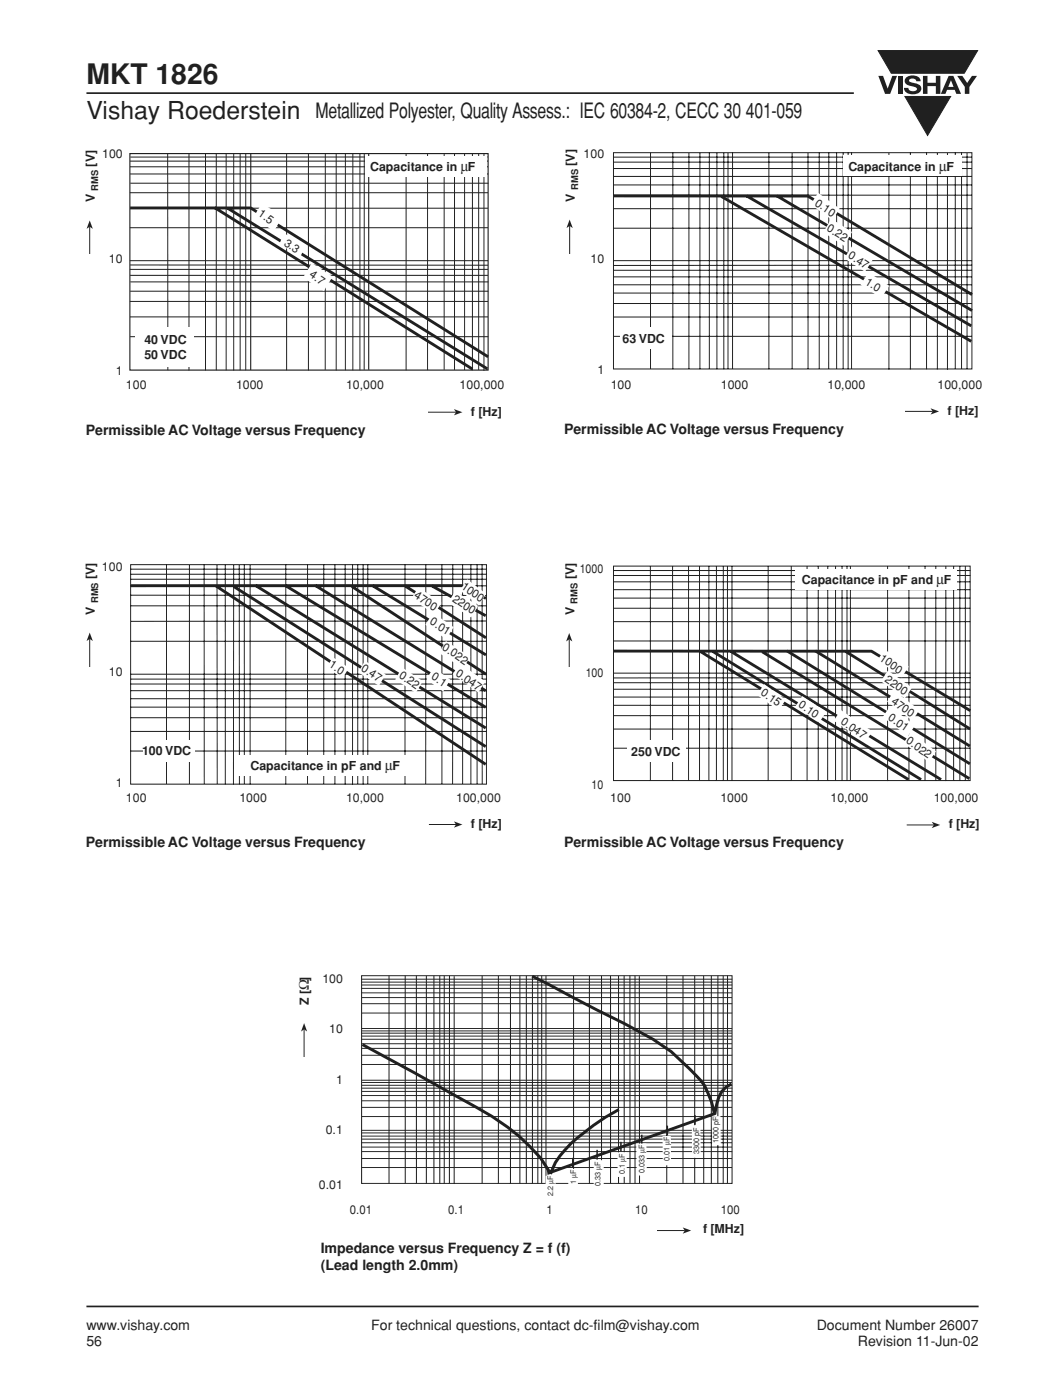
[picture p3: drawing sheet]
<svg xmlns="http://www.w3.org/2000/svg" width="210mm" height="279mm" viewBox="0 0 210 279" stroke-linecap="round" stroke-linejoin="round" font-family="sans-serif">
<path d="M17.2 18.6h153.2M17.2 260.7h178.1" fill="none" stroke="#231f20" stroke-width=".34"/>
<g fill="#231f20">
<path d="M175.3 15.1h.9l.9 2.6 .9-2.6h1l-1.4 3.6h-1z"/>
<path d="M179.1 15.1h.9v3.6h-.9z"/>
<path d="M180.8 15.4a2.07 2.07 0 0 1 2.8 .4l.1 .4h-.9a.78 .78 0 0 0-.7-.5 .78 .78 0 0 0-.7 .4l.2 .3 1 .2a1.08 1.08 0 0 1 1.2 1 1.08 1.08 0 0 1-1.1 1.2 1.71 1.71 0 0 1-2.3-1.3h.8a.95 .95 0 0 0 .8 .7 .95 .95 0 0 0 1-.4 1.29 1.29 0 0 0-1.3-.6 1.03 1.03 0 0 1-1-.6 1.03 1.03 0 0 1 .1-1.2z"/>
<path d="M184.2 15.1h.9v1.4h1.6v-1.4h.9v3.6h-.9v-1.5h-1.6v1.5h-.9z"/>
<path d="M191 15.1h1l1 1.5 .9-1.5h1l-1.5 2.3v1.3h-.9v-1.4z"/>
<path d="M175.2 10.1h19.9l-2.7 4.5h-14.6z"/>
<path d="M189.3 15.1h.9l1.6 3.6h-1l-.3-.8h-1.5l-.4 .8h-.9zM189.7 16l-.5 1.3h1.1z"/>
</g>
<path d="M175.2 10.1h19.9l-2.7 4.5h-14.6z" fill="none" stroke="#231f20" stroke-width=".2"/>
<path d="M180.6 19.3h9.1l-4.6 7.7z" fill="#231f20"/>
<g fill="none" stroke="#231f20" stroke-width=".2">
<path d="M180.6 19.3h9.1l-4.6 7.7zM72.1 194.7h74v41.5h-74zM72.1 196h74M72.1 197.3h74M72.1 198.1h74M72.2 195.4h73.9M72.2 196.6h73.9M72.2 199.1h73.8M77.6 194.7v41.4M80.8 194.7l.1 41.5M83.1 194.7v41.5M85.1 194.7v41.5"/>
<path d="M86.6 194.7v41.5M87.7 194.7v41.5M88.6 194.7v41.5M89.7 194.7v41.5M90.6 194.8v41.5M96.2 194.7v41.5M99.4 194.7v41.5M101.9 194.7v41.5M103.7 194.7v41.5M105 194.7v41.5M106.2 194.7v41.5M107.3 194.7v41.5"/>
<path d="M108.1 194.7v41.5M108.9 194.7v41.5M114.4 194.7v41.5M117.6 194.7v41.5M120 194.7v41.5M121.8 194.7v41.5M123.4 194.7v41.5M124.5 194.7l.1 41.4M125.7 194.7v41.4M126.7 194.7v41.5M127.6 194.8v41.3M133 194.7v41.5"/>
<path d="M136.3 194.7v41.5M138.6 194.7v41.5M140.4 194.7v41.4M141.9 194.7v41.5M143.2 194.7v41.4M144.3 194.7v41.5M145.2 194.7l-.1 41.5M60.7 205.4v5.5M72.1 209.2h73.9M72.1 205.7h74M72.1 206.2h74M72.1 206.8h74"/>
<path d="M72.1 208.3h74M72.1 207.4h74M72.2 205.3h73.9M72.2 219.7h73.9M72.2 215.6h73.9M72.2 216.6h73.9M72.2 210.6h73.9M72.2 212.4h73.9M72.2 200.3h73.9M72.2 202.2h73.9M72.2 217.2h73.9M72.2 218.6h73.9"/>
<path d="M72.2 217.8h73.9M72.3 216h73.7M72.1 221h74M72.1 226.1h74M72.1 225.6h74M72.1 226.7h74M72.1 227.3h74M72.1 228.9h74M72.1 228.1h74M72.1 231.2h74M72.1 233h74M72.2 229.8h73.9"/>
<path d="M72.2 222.8h73.9"/>
</g>
<path d="M114.3 231.1v1.9M119.1 229.5v1.9M123.9 227.9v1.9M128.1 226.5v1.9M133.1 224.6v2M138.7 222.5v2" fill="none" stroke="#231f20" stroke-width=".3"/>
<path d="M106.2 194.8l18.5 9.5 5.6 3.1 3.6 2.5a41.5 41.5 0 0 1 6.7 6.7l1.3 3.2 .7 2.6M72.3 208.5l22.8 12.5a43.9 43.9 0 0 1 12.8 10.1l1.5 2.4 .1 .6 33.1-11.9a13.3 13.3 0 0 1 1.4-4.3l.9-.9 1-.7M123.5 221.4a37.5 37.5 0 0 0-11.8 9.3l-.9 1.3-1 2.3" fill="none" stroke="#231f20" stroke-width=".6"/>
<g fill="#fff" stroke="#fff" stroke-width=".3">
<path d="M109 234.8h1.7v2.1h-1.7z"/>
<path d="M113.5 233.4h1.7v3.9h-1.7z"/>
<path d="M118.6 231.7h1.7v4.7h-1.7z"/>
<path d="M123.4 230.1h1.5v4.6h-1.5z"/>
<path d="M127.1 228.4h1.7l.1 6-1.7 .1z"/>
<path d="M132.3 226.9h1.4l.1 5.5h-1.4z"/>
<path d="M138.2 224.7h1.4l.1 6.2h-1.4z"/>
<path d="M142.2 222.9h1.4l.1 5.5h-1.5z"/>
</g>
<path d="M60.7 204.2l.6 1.7-.6-.5-.6 .5z" fill-rule="evenodd" fill="#231f20"/>
<path d="M131.2 245.6h5.4" fill="none" stroke="#231f20" stroke-width=".2"/>
<path d="M136.2 245l1.7 .6-1.7 .6 .4-.6z" fill-rule="evenodd" fill="#231f20"/>
<g fill="none" stroke="#231f20" stroke-width=".2">
<path d="M26.1 118.8h70.9M26.1 112.7h71v43.8h-71zM26.1 113.6h71M26.1 114.6h71M26.1 115.6h71M26.1 116.9h71M33.2 112.7v43.8M37.8 112.8v43.6M40.7 112.7l.1 43.7M43.3 112.8v43.6M44.9 112.7l.1 43.8M46.6 112.8v43.7"/>
<path d="M47.7 112.8l.1 43.7M48.7 112.7l.1 43.7M49.9 112.8v43.7M57 112.7v43.8M61.4 112.7v43.7M64.6 112.7v43.7M66.8 112.7v43.8M68.9 112.7v43.8M70.3 112.7v43.8M71.4 112.7v43.7M72.5 112.7v43.8M73.4 112.7v43.8"/>
<path d="M80.8 112.7v43.8M85 112.7l-.1 43.7M88.2 112.7v43.8M90.3 112.7v43.7M92.3 112.7v43.7M94 112.7v43.7M95.2 112.7v43.8M96.2 112.7v43.7M26.1 120.9h71M26.1 128h71M26.1 134.6h71M26.1 136.5h71"/>
<path d="M26.1 137.8h71M26.1 139.4h71M26.1 135.5h71M97 123.9l-70.9 .1M26.1 141.1h71M26.1 143.2h71M26.1 146h71M26.1 149.9h71"/>
</g>
<path d="M26.1 116.9h66.1l4.8 2.5M43.1 117l53.8 35.5M46.6 117l50.3 32M51 116.9l45.9 28.4M57 116.9l39.9 24.3M63 116.9l33.9 21M70.2 117l26.8 17.6M74.4 116.9l22.6 13.8M80.9 117l16.1 10.3M86.2 117l10.7 5.9" fill="none" stroke="#231f20" stroke-width=".57"/>
<path d="M93.3 115.8l3.5 2.8-1.3 2-3.5-2.8z" fill="#fff" stroke="#fff" stroke-width=".29"/>
<g fill="#fff" stroke="#fff" stroke-width=".38">
<path d="M83.5 117.5l4.3 2.9-1.2 1.9-4.3-2.9z"/>
<path d="M86.4 122.6l3.9 2.6-1.3 2.1-3.9-2.7z"/>
<path d="M89 128.2l4.6 2.9-1.2 2-4.6-2.9z"/>
<path d="M91.8 132.6l4.8 3.4-1.2 1.9-4.8-3.4z"/>
<path d="M86.6 133.5l3 2.2-1.2 2-3.1-2.2z"/>
<path d="M80.3 133.5l3.8 2.5-1.2 2-3.8-2.5z"/>
<path d="M72.9 132.1l3.8 2.6-1.2 1.9-3.8-2.5z"/>
<path d="M66.5 131.4l2.9 1.9-1.1 1.8-2.9-1.9z"/>
<path d="M90.9 118.2l4.3 2.8-1.2 2-4.3-2.8z"/>
</g>
<g fill="#fff">
<path d="M28.6 147.7h10.3v4.3h-10.3z" fill-rule="evenodd"/>
<path d="M47 150.7h35.3v4h-35.3z" fill-rule="evenodd"/>
</g>
<path d="M17.9 127.5v5.5" fill="none" stroke="#231f20" stroke-width=".2"/>
<path d="M17.9 126.2l.6 1.7-.6-.4-.6 .4z" fill-rule="evenodd" fill="#231f20"/>
<path d="M85.5 164.5h5.5" fill="none" stroke="#231f20" stroke-width=".2"/>
<path d="M90.6 163.9l1.7 .7-1.7 .6 .4-.6z" fill-rule="evenodd" fill="#231f20"/>
<g fill="none" stroke="#231f20" stroke-width=".2">
<path d="M122.4 113h71.2v42.8h-71.2zM122.4 113.9h71.2M122.4 114.9h71.2M122.4 116.1h71.2M122.4 117.7h71.2M122.4 119.4h71.2M129.8 113v42.8M134.2 113v42.8M137.4 113.1v42.7M139.6 113v42.8M141.4 113v42.8M142.9 113v42.8"/>
<path d="M144.3 113v42.8M145.2 113.1l-.1 42.7M146.1 113v42.8M153.3 113v42.8M157.9 113.1v42.7M161 113.1v42.7M163.3 113v42.8M165.2 113l-.1 42.8M166.7 113v42.8M168 113v42.8M169 113v42.8M169.7 113v42.8"/>
<path d="M177.1 113.1v42.8M181.4 113v42.8M184.6 113v42.8M186.7 113v42.8M188.7 113.1v42.8M190.3 113v42.8M191.5 113v42.8M192.6 113.1v42.7M122.4 121.4h71.2M122.4 124.1h71.2M122.4 127.9h71.2M122.4 134.3h71.2"/>
<path d="M122.4 136.3h71.2M122.4 137.6h71.2M122.4 139.1h71.2M193.6 135.2l-71.2 .1M122.4 140.8h71.2M122.4 142.8h71.2M122.4 145.5h71.2M122.4 149.3h71.2"/>
</g>
<path d="M122.4 129.9l51.5 .1 19.7 11.8M139.8 130.1l41.5 25.5M142.2 130l41.6 25.6M145.8 130l42 25.6M152.1 130.1l41.3 25.3M157 129.9l36.5 22.5M162.7 129.9l30.8 19M168.7 130l24.8 15.5" fill="none" stroke="#231f20" stroke-width=".56"/>
<g fill="#fff" stroke="#fff" stroke-width=".38">
<path d="M152.5 136.8l4 2.9-1.2 1.8-4-2.9z"/>
<path d="M160.1 139.2l4.5 2.9-1.2 1.8-4.5-2.9z"/>
<path d="M176.6 129.9l4.5 3.2-1.3 1.8-4.5-3.2z"/>
<path d="M177.2 134.1l4.5 3.2-1.2 1.8-4.5-3.2z"/>
<path d="M178.5 138.1l4.7 3.6-1.2 1.9-4.8-3.6z"/>
<path d="M177.6 141.2l4.7 3.6-1.2 1.9-4.7-3.6z"/>
<path d="M181.8 146.4l4.7 3.6-1.2 1.8-4.8-3.6z"/>
<path d="M167.8 142l6 4-1.2 1.8-6-4z"/>
</g>
<g fill="#fff">
<path d="M125.2 147.8h11.7v4.2h-11.7z" fill-rule="evenodd"/>
<path d="M158.7 113.6h32.2v4.1h-32.2z" fill-rule="evenodd"/>
</g>
<path d="M113.6 127.6v5.5" fill="none" stroke="#231f20" stroke-width=".2"/>
<path d="M113.6 126.3l.6 1.7-.6-.4-.7 .4z" fill-rule="evenodd" fill="#231f20"/>
<path d="M180.9 164.6h5.4" fill="none" stroke="#231f20" stroke-width=".2"/>
<path d="M185.9 164l1.7 .6-1.7 .7 .4-.7z" fill-rule="evenodd" fill="#231f20"/>
<path d="M25.9 30.7h71.5v43.2h-71.5zM50 30.7v43.1M73.6 30.7v43.1" fill="none" stroke="#231f20" stroke-width=".23"/>
<g fill="none" stroke="#231f20" stroke-width=".2">
<path d="M25.9 32.2h71.5M25.9 33.3h71.5M25.9 38.5h71.5M26 34.7h71.4M26 36.6h71.5M33.5 30.7v43.2M37.7 30.7v43.2M41 30.7v43.2M43.2 30.7v43.2M45.1 30.7v43.2M46.6 30.7v43.2M47.9 30.7v43.2"/>
<path d="M49 30.7v43.2M57.2 30.6v43.3M61.5 30.7v43.2M64.9 30.6v43.2M67.1 30.7v43.2M68.9 30.7v43.2M70.4 30.7v43.2M71.8 30.7v43.2M72.7 30.7v43.1M81 30.7v43.2M85.3 30.7v43.2M88.6 30.7v43.1"/>
<path d="M90.7 30.6v43.2M92.7 30.7v43.2M94.3 30.7v43.2M95.5 30.7v43.2M96.6 30.7v43.3M97.3 31.3h-71.3M25.9 41.6h71.5M25.9 45.4h71.5M25.9 52h71.5M25.9 53.8h71.5M26 52.9h71.4M26 55h71.4"/>
<path d="M26 58.1h71.4M26 56.3h71.4M25.9 60.2h71.5M25.9 63.2h71.5M26 67.2h71.4"/>
</g>
<path d="M26 41.5h24l47.4 29.7M42.9 41.5l51.4 32.2M45.4 41.6l51.9 32" fill="none" stroke="#231f20" stroke-width=".57"/>
<g fill="#fff" stroke="#fff" stroke-width=".38">
<path d="M52.3 40.8l3.8 2.5-1.5 2.6-3.8-2.5z"/>
<path d="M62.3 52.8l3.8 2.5-1.5 2.5-3.9-2.5z"/>
<path d="M56.8 46.8l3.8 2.5-.8 1.8-3.8-2.5z"/>
</g>
<g fill="#fff">
<path d="M27.1 65.4h11.6v7.8h-11.6z" fill-rule="evenodd"/>
<path d="M72.8 31.3h24.3v4h-24.3z" fill-rule="evenodd"/>
</g>
<path d="M17.9 45.2v5.5" fill="none" stroke="#231f20" stroke-width=".2"/>
<path d="M17.9 44l.6 1.7-.6-.4-.6 .4z" fill-rule="evenodd" fill="#231f20"/>
<path d="M85.5 82.3h5.5" fill="none" stroke="#231f20" stroke-width=".2"/>
<path d="M90.6 81.6l1.7 .7-1.7 .6 .4-.6z" fill-rule="evenodd" fill="#231f20"/>
<g fill="none" stroke="#231f20" stroke-width=".2">
<path d="M122.4 30.5h71.5v43.1h-71.5zM122.4 31.4h71.5M122.4 32.4h71.5M122.4 33.6h71.5M122.4 35.2h71.5M122.4 36.9h71.5M122.4 39h71.5M129.8 30.5v43.1M134.3 30.5v43.2M137.5 30.6v43M139.7 30.5v43.2M141.5 30.5v43.1"/>
<path d="M143 30.5v43.2M144.4 30.5v43.2M145.3 30.6v43M146.2 30.5v43.1M153.4 30.5v43.2M158.1 30.6v43M161.2 30.6v43M163.5 30.5v43.1M165.4 30.5l-.1 43.1M166.9 30.5v43.1M168.2 30.5v43.1M169.2 30.5v43.2"/>
<path d="M169.9 30.5v43.1M177.4 30.6v43.1M181.6 30.5v43.2M184.9 30.5v43.2M187 30.5v43.2M189 30.6v43.1M190.6 30.5v43.1M191.9 30.5v43.1M193 30.6v43M122.4 41.6h71.5M122.4 45.5h71.5M122.4 52h71.5"/>
<path d="M122.4 53.9h71.5M122.4 55.3h71.5M122.4 56.8h71.5M122.4 58.5h71.5M194 52.9l-71.6 .1M122.4 60.6h71.5M122.4 63.3h71.5M122.4 67.1h71.5"/>
</g>
<path d="M122.4 39.1h38.8l32.8 19.7M143.9 39.2l49.9 28.9M149 39.1l44.8 25.9M155 39.1l39 22.9" fill="none" stroke="#231f20" stroke-width=".57"/>
<g fill="#fff" stroke="#fff" stroke-width=".38">
<path d="M163.3 38.7l4 3-1.3 2-4-3z"/>
<path d="M165.9 43.9l3.8 2.5-1.3 2.4-3.9-2.5z"/>
<path d="M170.1 49.3l3.8 2.5-1.4 2.2-3.8-2.5z"/>
<path d="M173.3 54.6l3.9 2.5-1.4 2.1-3.9-2.4z"/>
</g>
<g fill="#fff">
<path d="M123.8 65.2h10.3v4.3h-10.3z" fill-rule="evenodd"/>
<path d="M168.2 31.1h23.6v4.1h-23.6z" fill-rule="evenodd"/>
</g>
<path d="M113.7 45.1v5.5" fill="none" stroke="#231f20" stroke-width=".2"/>
<path d="M113.7 43.8l.6 1.7-.6-.4-.7 .4z" fill-rule="evenodd" fill="#231f20"/>
<path d="M180.6 82.1h5.5" fill="none" stroke="#231f20" stroke-width=".2"/>
<path d="M185.7 81.5l1.7 .6-1.7 .6 .4-.6z" fill-rule="evenodd" fill="#231f20"/>
<text font-size="5.6" fill="#231f20" x="17.2" y="16.7">MKT 1826</text>
<text font-size="4.9" fill="#231f20" x="17.2" y="23.8">Vishay Roederstein</text>
<text font-size="4.2" fill="#231f20" x="63" y="23.5">Metallized Polyester, Quality Assess.: IEC 60384-2, CECC 30 401-059</text>
<g font-size="2.8" fill="#231f20">
<text x="92" y="34.1">µ</text>
<text x="187.4" y="34.1">µ</text>
<text x="17.1" y="86.8">Permissible AC Voltage versus Frequency</text>
<text x="112.5" y="86.6">Permissible AC Voltage versus Frequency</text>
<text x="186.9" y="116.6">µ</text>
<text x="76.9" y="153.7">µ</text>
<text x="17.1" y="169">Permissible AC Voltage versus Frequency</text>
<text x="112.5" y="169.1">Permissible AC Voltage versus Frequency</text>
<text x="61.6" y="197.6" transform="rotate(-90 61.6 197.6)">Ω</text>
<text x="64" y="250.1">Impedance versus Frequency Z = f (f)</text>
<text x="64" y="253.5">(Lead length 2.0mm)</text>
<text x="17.2" y="265.5">www.vishay.com</text>
<text x="17.2" y="268.7">56</text>
<text x="74.1" y="265.5">For technical questions, contact dc-film@vishay.com</text>
<text x="163" y="265.5">Document Number 26007</text>
<text x="171.2" y="268.7">Revision 11-Jun-02</text>
</g>
<g font-size="2.5" fill="#231f20">
<text x="18.9" y="33.2" transform="rotate(-90 18.9 33.2)">[V]</text>
<text x="20.4" y="31.6">100</text>
<text x="73.8" y="34.1">Capacitance in</text>
<text x="93.4" y="34.1">F</text>
<text x="114.7" y="33.1" transform="rotate(-90 114.7 33.1)">[V]</text>
<text x="116.4" y="31.5">100</text>
<text x="169.3" y="34.1">Capacitance in</text>
<text x="188.8" y="34.1">F</text>
<text x="18.9" y="40.4" transform="rotate(-90 18.9 40.4)">V</text>
<text x="114.7" y="40.2" transform="rotate(-90 114.7 40.2)">V</text>
<text x="21.7" y="52.6">10</text>
<text x="117.8" y="52.4">10</text>
<text x="28.8" y="68.7">40 VDC</text>
<text x="28.8" y="71.7">50 VDC</text>
<text x="124.2" y="68.5">63 VDC</text>
<text x="23.1" y="74.8">1</text>
<text x="25.1" y="77.7">100</text>
<text x="47.1" y="77.7">1000</text>
<text x="69.1" y="77.7">10,000</text>
<text x="91.7" y="77.7">100,000</text>
<text x="119.2" y="74.6">1</text>
<text x="121.9" y="77.7">100</text>
<text x="143.8" y="77.7">1000</text>
<text x="165.1" y="77.7">10,000</text>
<text x="187.1" y="77.7">100,000</text>
<text x="94" y="83">f [Hz]</text>
<text x="189.1" y="82.8">f [Hz]</text>
<text x="20.3" y="113.9">100</text>
<text x="18.9" y="115.5" transform="rotate(-90 18.9 115.5)">[V]</text>
<text x="114.6" y="115.6" transform="rotate(-90 114.6 115.6)">[V]</text>
<text x="115.7" y="114.3">1000</text>
<text x="160" y="116.6">Capacitance in pF and</text>
<text x="188.3" y="116.6">F</text>
<text x="18.9" y="122.7" transform="rotate(-90 18.9 122.7)">V</text>
<text x="114.6" y="122.8" transform="rotate(-90 114.6 122.8)">V</text>
<text x="21.7" y="134.8">10</text>
<text x="116.9" y="135.2">100</text>
<text x="28.3" y="150.7">100 VDC</text>
<text x="50" y="153.7">Capacitance in pF and</text>
<text x="78.3" y="153.7">F</text>
<text x="126" y="150.8">250 VDC</text>
<text x="23.1" y="157.1">1</text>
<text x="25.1" y="160">100</text>
<text x="47.8" y="160">1000</text>
<text x="69.1" y="160">10,000</text>
<text x="91" y="160">100,000</text>
<text x="118" y="157.4">10</text>
<text x="121.8" y="160.1">100</text>
<text x="143.7" y="160.1">1000</text>
<text x="165.7" y="160.1">10,000</text>
<text x="186.3" y="160.1">100,000</text>
<text x="94" y="165.2">f [Hz]</text>
<text x="189.3" y="165.3">f [Hz]</text>
<text x="61.6" y="195.7" transform="rotate(-90 61.6 195.7)">]</text>
<text x="64.3" y="196.2">100</text>
<text x="61.6" y="200.6" transform="rotate(-90 61.6 200.6)">Z [</text>
<text x="65.7" y="206.1">10</text>
<text x="67.1" y="216.4">1</text>
<text x="65" y="226.3">0.1</text>
<text x="63.6" y="237.4">0.01</text>
<text x="69.8" y="242.3">0.01</text>
<text x="89.4" y="242.3">0.1</text>
<text x="109" y="242.3">1</text>
<text x="126.8" y="242.3">10</text>
<text x="143.8" y="242.3">100</text>
<text x="140.3" y="246.1">f [MHz]</text>
</g>
<g font-size="2.3" fill="#231f20">
<text x="162.5" y="40.9" transform="rotate(36 162.5 40.9)">0.10</text>
<text x="51.4" y="43" transform="rotate(36 51.4 43)">1.5</text>
<text x="164.9" y="46" transform="rotate(32 164.9 46)">0.22</text>
<text x="56.6" y="48.8" transform="rotate(36 56.6 48.8)">3.3</text>
<text x="169.1" y="51.4" transform="rotate(33 169.1 51.4)">0.47</text>
<text x="61.6" y="55.1" transform="rotate(36 61.6 55.1)">4.7</text>
<text x="172.5" y="56.6" transform="rotate(33 172.5 56.6)">1.0</text>
<text x="82.5" y="119.2" transform="rotate(34 82.5 119.2)">4700</text>
<text x="90.2" y="119.9" transform="rotate(34 90.2 119.9)">2200</text>
<text x="91.9" y="117.3" transform="rotate(37 91.9 117.3)">1000</text>
<text x="85.7" y="124.4" transform="rotate(34 85.7 124.4)">0.01</text>
<text x="88.1" y="129.5" transform="rotate(34 88.1 129.5)">0.022</text>
<text x="175.4" y="131.6" transform="rotate(36 175.4 131.6)">1000</text>
<text x="65.5" y="133" transform="rotate(36 65.5 133)">1.0</text>
<text x="71.9" y="133.7" transform="rotate(36 71.9 133.7)">0.47</text>
<text x="79.5" y="135.1" transform="rotate(36 79.5 135.1)">0.22</text>
<text x="85.9" y="135.4" transform="rotate(36 85.9 135.4)">0.1</text>
<text x="90.8" y="134.7" transform="rotate(36 90.8 134.7)">0.047</text>
<text x="176.4" y="135.9" transform="rotate(36 176.4 135.9)">2200</text>
<text x="151.7" y="138.5" transform="rotate(36 151.7 138.5)">0.15</text>
<text x="159.2" y="140.9" transform="rotate(36 159.2 140.9)">0.10</text>
<text x="177.1" y="143.6" transform="rotate(36 177.1 143.6)">0.01</text>
<text x="177.7" y="140.3" transform="rotate(36 177.7 140.3)">4700</text>
<text x="167.7" y="144.3" transform="rotate(36 167.7 144.3)">0.047</text>
<text x="180.7" y="148.2" transform="rotate(36 180.7 148.2)">0.022</text>
</g>
<g font-size="1.9" fill="#231f20">
<text x="19.6" y="38.1" transform="rotate(-90 19.6 38.1)">RMS</text>
<text x="115.3" y="37.9" transform="rotate(-90 115.3 37.9)">RMS</text>
<text x="19.6" y="120.4" transform="rotate(-90 19.6 120.4)">RMS</text>
<text x="115.2" y="120.4" transform="rotate(-90 115.2 120.4)">RMS</text>
</g>
<g font-size="1.5" fill="#231f20">
<text x="133.6" y="227.7" transform="rotate(-90 133.6 227.7)">F</text>
<text x="119.8" y="232.6" transform="rotate(-90 119.8 232.6)">F</text>
<text x="124.7" y="231.1" transform="rotate(-90 124.7 231.1)">F</text>
<text x="133.6" y="231.7" transform="rotate(-90 133.6 231.7)">0.01</text>
<text x="133.6" y="228.5" transform="rotate(-90 133.6 228.5)">µ</text>
<text x="139.5" y="230.3" transform="rotate(-90 139.5 230.3)">3300 pF</text>
<text x="143.4" y="228.2" transform="rotate(-90 143.4 228.2)">1000 pF</text>
<text x="110.4" y="238.7" transform="rotate(-90 110.4 238.7)">2.2 µF</text>
<text x="114.9" y="236.3" transform="rotate(-90 114.9 236.3)">1 µF</text>
<text x="119.8" y="236.7" transform="rotate(-90 119.8 236.7)">0.33 µ</text>
<text x="124.7" y="234.4" transform="rotate(-90 124.7 234.4)">0.1 µ</text>
<text x="128.6" y="234.1" transform="rotate(-90 128.6 234.1)">0.033 µF</text>
</g>
</svg>
